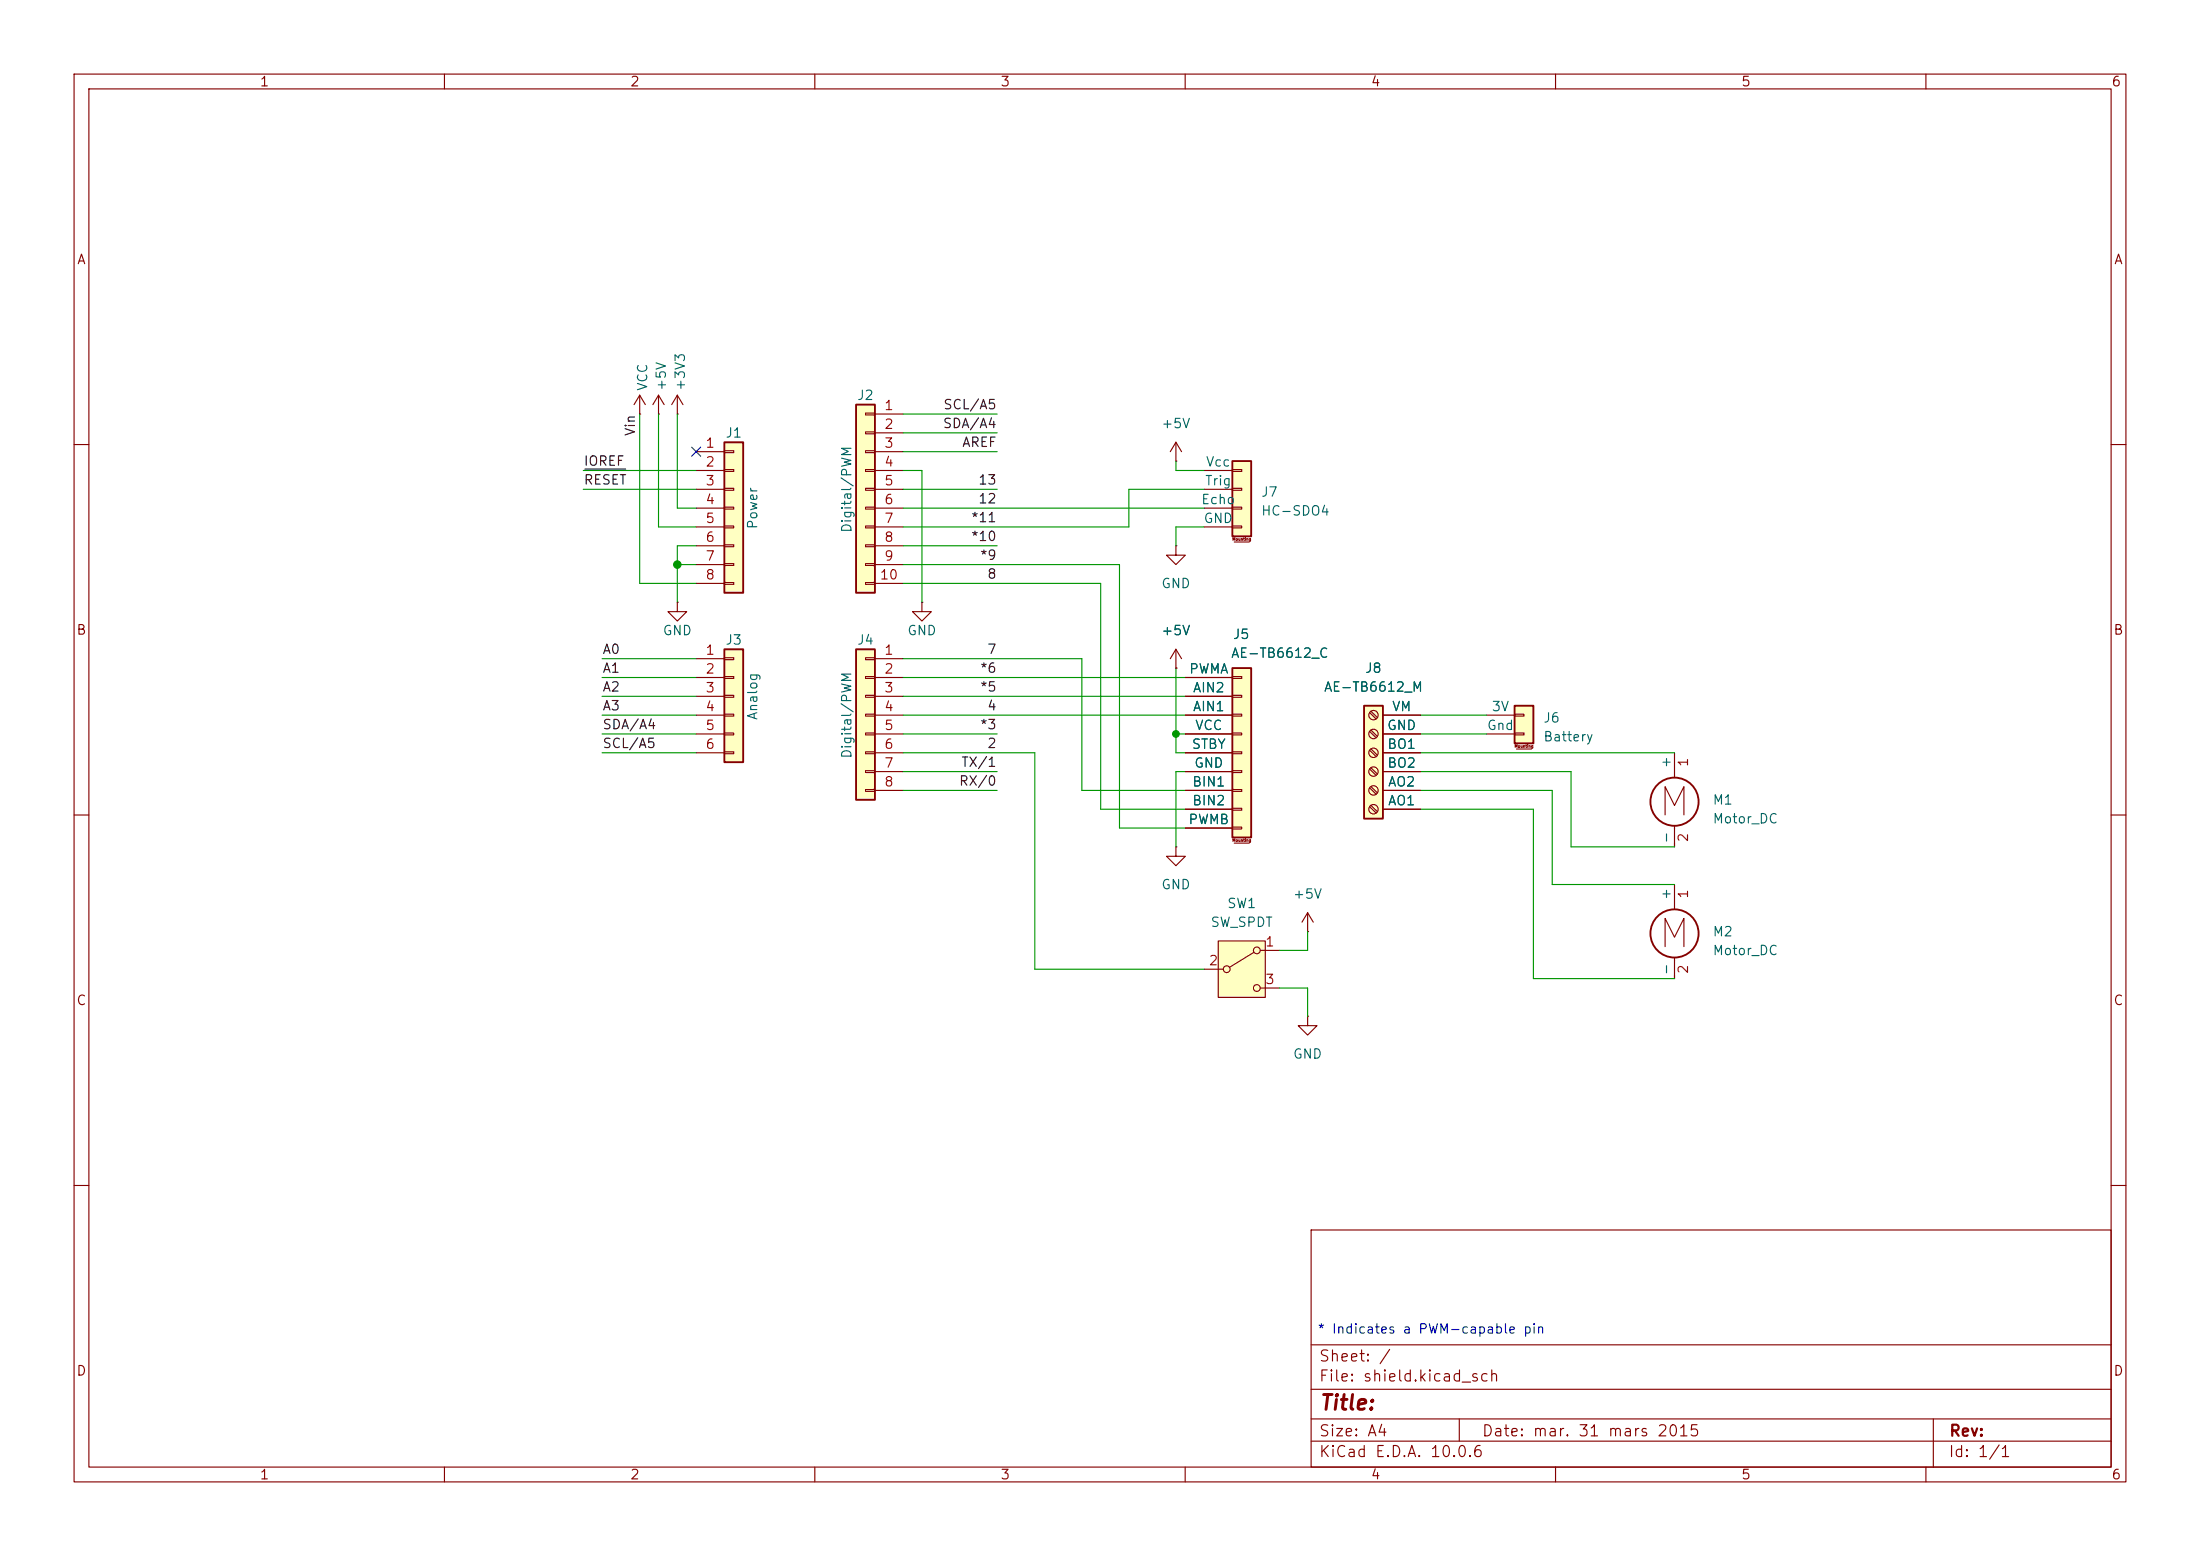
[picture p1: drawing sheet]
<svg xmlns="http://www.w3.org/2000/svg" width="297mm" height="210mm" viewBox="0 0 297 210" stroke-linecap="round" stroke-linejoin="round" font-family="sans-serif">
<g fill="none" stroke="#840000" stroke-width=".15">
<path d="M10 10h277v190h-277zM12 12h273v186h-273zM60 10v2M110 10v2M160 10v2M210 10v2M260 10v2M91.4 55.9h.1M91.4 53.3l-.7 1.3M91.4 53.3l.8 1.3M91.4 53.3v2.6M10 60h2"/>
<path d="M285 60h2M10 110h2M285 110h2M10 160h2M177 166h108v32h-108zM285 160h2M60 198v2M110 198v2M160 198v2M177 194.5h108M177 191.5h108M177 187.5h108"/>
<path d="M177 181.5h108M197 191.5v3M210 198v2M260 198v2M261 191.5v6.5"/>
</g>
<path d="M166.4 62.2h2.5v10.2h-2.5z" fill="#ffffc2"/>
<path d="M166.4 62.2h2.5v10.2h-2.5z" fill="none" stroke="#840000" stroke-width=".25"/>
<path d="M162.6 63.5h3.8M162.6 66h3.8M162.6 68.6h3.8M162.6 71.1h3.8M166.4 63.4h1.2v.2h-1.2zM166.4 65.9h1.2v.3h-1.2zM166.4 68.5h1.2v.2h-1.2zM166.4 71h1.2v.2h-1.2zM166.6 73.2h2.1" fill="none" stroke="#840000" stroke-width=".15"/>
<path d="M115.6 87.6h2.5v20.4h-2.5z" fill="#ffffc2"/>
<g fill="none" stroke="#840000" stroke-width=".25">
<path d="M115.6 87.6h2.5v20.4h-2.5z"/>
<circle cx="226.1" cy="108.2" r="3.3"/>
<circle cx="226.1" cy="126" r="3.3"/>
</g>
<g fill="none" stroke="#840000" stroke-width=".15">
<path d="M158.7 59.7l-.7 1.3M158.7 59.7l.8 1.3M158.7 59.7v2.5M158.7 62.2h.1M158.7 73.7v1.2h1.3l-1.3 1.3-1.2-1.3h1.2M158.7 73.7h.1M116.8 88.8h1.3v.2h-1.3zM116.8 91.3h1.3v.3h-1.3zM116.8 93.9h1.3v.2h-1.3zM116.8 96.4h1.3v.2h-1.3zM116.8 98.9h1.3v.3h-1.3zM118.1 88.9h3.8"/>
<path d="M118.1 91.4h3.8M118.1 94h3.8M118.1 96.5h3.8M118.1 99.1h3.8M116.8 101.5h1.3v.2h-1.3zM116.8 104h1.3v.3h-1.3zM116.8 106.6h1.3v.2h-1.3zM118.1 101.6h3.8M118.1 104.1h3.8M118.1 106.7h3.8M224.8 110v-3.8l1.3 2.5 1.2-2.5v3.8M226.1 101.6v3.4"/>
<path d="M226.1 111.5v2.8M226.1 119.4v3.3M224.8 127.8v-3.8l1.3 2.5 1.2-2.5v3.8M226.1 129.2v2.9"/>
</g>
<path d="M184.1 95.3h2.6v15.2h-2.6z" fill="#ffffc2"/>
<path d="M184.1 95.3h2.6v15.2h-2.6z" fill="none" stroke="#840000" stroke-width=".25"/>
<g fill="none" stroke="#840000" stroke-width=".15">
<path d="M184.9 98.7l.9 .9M184.9 96.2l.9 .8M185.1 98.6l.9 .8M185.1 96l.9 .9M186.7 99.1h5.1M186.7 96.5h5.1M184.9 108.9l.9 .8M184.9 106.3l.9 .9M184.9 103.8l.9 .8M184.9 101.3l.9 .8M185.1 108.7l.9 .9M185.1 106.2l.9 .8"/>
<path d="M185.1 103.6l.9 .9M185.1 101.1l.9 .8M186.7 109.2h5.1M186.7 106.7h5.1M186.7 104.1h5.1M186.7 101.6h5.1"/>
<circle cx="185.4" cy="99.1" r=".63"/>
<circle cx="185.4" cy="96.5" r=".63"/>
<circle cx="185.4" cy="106.7" r=".63"/>
<circle cx="185.4" cy="109.2" r=".63"/>
<circle cx="185.4" cy="104.1" r=".63"/>
<circle cx="185.4" cy="101.6" r=".63"/>
</g>
<path d="M166.4 90.2h2.5v22.8h-2.5z" fill="#ffffc2"/>
<path d="M166.4 90.2h2.5v22.8h-2.5z" fill="none" stroke="#840000" stroke-width=".25"/>
<g fill="none" stroke="#840000" stroke-width=".15">
<path d="M91.4 81.3v1.3h1.3l-1.3 1.2-1.2-1.2h1.2M91.4 81.3h.1M158.7 90.2h.1M158.7 87.6l-.7 1.3M158.7 87.6l.8 1.3M158.7 87.6v2.6M160 91.4h6.4M160 94h6.4M160 96.5h6.4M160 99.1h6.4M166.4 91.3h1.2v.3h-1.2zM166.4 93.9h1.2v.2h-1.2z"/>
<path d="M166.4 96.4h1.2v.2h-1.2zM166.4 98.9h1.2v.3h-1.2zM160 101.6h6.4M160 104.1h6.4M160 106.7h6.4M160 109.2h6.4M160 111.8h6.4M166.4 101.5h1.2v.2h-1.2zM166.4 104h1.2v.3h-1.2zM166.4 106.6h1.2v.2h-1.2zM166.4 109.1h1.2v.2h-1.2zM166.4 111.6h1.2v.3h-1.2z"/>
<path d="M166.6 113.8h2.1"/>
</g>
<path d="M164.5 127h6.3v7.6h-6.3z" fill="#ffffc2"/>
<g fill="none" stroke="#840000" stroke-width=".15">
<path d="M124.5 81.3v1.3h1.2l-1.2 1.2-1.3-1.2h1.3M124.5 81.3h.1M158.7 114.3v1.3h1.3l-1.3 1.2-1.2-1.2h1.2M158.7 114.3h.1M162.6 130.8h2.5M164.5 127h6.3v7.6h-6.3zM169.3 128.5l-3.3 2.1M170.2 128.3h2.5M170.2 133.4h2.5M176.5 125.7h.1M176.5 123.2l-.7 1.3M176.5 123.2l.8 1.3"/>
<path d="M176.5 123.2v2.5"/>
<circle cx="165.6" cy="130.8" r=".46"/>
<circle cx="169.7" cy="128.3" r=".46"/>
<circle cx="169.7" cy="133.4" r=".46"/>
</g>
<path d="M115.6 54.6h2.5v25.4h-2.5z" fill="#ffffc2"/>
<path d="M115.6 54.6h2.5v25.4h-2.5z" fill="none" stroke="#840000" stroke-width=".25"/>
<g fill="none" stroke="#840000" stroke-width=".15">
<path d="M86.4 55.9h.1M86.4 53.3l-.8 1.3M86.4 53.3l.7 1.3M86.4 53.3v2.6M116.8 55.8h1.3v.2h-1.3zM116.8 58.3h1.3v.2h-1.3zM118.1 55.9h3.8M118.1 58.4h3.8M116.8 60.8h1.3v.3h-1.3zM116.8 63.4h1.3v.2h-1.3zM116.8 65.9h1.3v.3h-1.3zM116.8 68.5h1.3v.2h-1.3z"/>
<path d="M116.8 71h1.3v.2h-1.3zM116.8 73.5h1.3v.3h-1.3zM116.8 76.1h1.3v.2h-1.3zM116.8 78.6h1.3v.3h-1.3zM118.1 61h3.8M118.1 63.5h3.8M118.1 66h3.8M118.1 68.6h3.8M118.1 71.1h3.8M118.1 73.7h3.8M118.1 76.2h3.8M118.1 78.7h3.8"/>
</g>
<path d="M204.5 95.3h2.5v5h-2.5z" fill="#ffffc2"/>
<path d="M204.5 95.3h2.5v5h-2.5z" fill="none" stroke="#840000" stroke-width=".25"/>
<path d="M88.9 55.9h.1M88.9 53.3l-.8 1.3M88.9 53.3l.8 1.3M88.9 53.3v2.6M200.7 96.5h3.8M200.7 99.1h3.8M204.5 96.4h1.2v.2h-1.2zM204.5 98.9h1.2v.3h-1.2zM204.7 101.1h2.1" fill="none" stroke="#840000" stroke-width=".15"/>
<path d="M97.8 59.7h2.5v20.3h-2.5z" fill="#ffffc2"/>
<path d="M97.8 59.7h2.5v20.3h-2.5z" fill="none" stroke="#840000" stroke-width=".25"/>
<g fill="none" stroke="#840000" stroke-width=".15">
<path d="M94 61h3.8M94 63.5h3.8M94 66h3.8M94 68.6h3.8M94 71.1h3.8M94 73.7h3.8M94 76.2h3.8M94 78.7h3.8M97.8 60.8h1.3v.3h-1.3zM97.8 63.4h1.3v.2h-1.3zM97.8 65.9h1.3v.3h-1.3zM97.8 68.5h1.3v.2h-1.3z"/>
<path d="M97.8 71h1.3v.2h-1.3zM97.8 73.5h1.3v.3h-1.3zM97.8 76.1h1.3v.2h-1.3zM97.8 78.6h1.3v.3h-1.3zM176.5 137.2v1.2h1.3l-1.3 1.3-1.2-1.3h1.2M176.5 137.2h.1"/>
</g>
<path d="M97.8 87.6h2.5v15.3h-2.5z" fill="#ffffc2"/>
<path d="M97.8 87.6h2.5v15.3h-2.5z" fill="none" stroke="#840000" stroke-width=".25"/>
<g fill="none" stroke="#840000" stroke-width=".15">
<path d="M94 88.9h3.8M94 91.4h3.8M94 94h3.8M94 96.5h3.8M94 99.1h3.8M97.8 88.8h1.3v.2h-1.3zM97.8 91.3h1.3v.3h-1.3zM97.8 93.9h1.3v.2h-1.3zM97.8 96.4h1.3v.2h-1.3zM97.8 98.9h1.3v.3h-1.3zM158.7 90.2h.1M160 91.4h6.4"/>
<path d="M160 94h6.4M160 96.5h6.4M160 99.1h6.4M186.7 96.5h5.1M186.7 99.1h5.1M94 101.6h3.8M97.8 101.5h1.3v.2h-1.3zM160 101.6h6.4M160 104.1h6.4M160 106.7h6.4M160 109.2h6.4M160 111.8h6.4"/>
<path d="M186.7 101.6h5.1M186.7 104.1h5.1M186.7 106.7h5.1M186.7 109.2h5.1"/>
</g>
<path d="M79 63.3h5.5" fill="none" stroke="#0f0f0f" stroke-width=".15"/>
<g fill="none" stroke="#009600" stroke-width=".15">
<path d="M86.4 55.9v22.8h7.6M88.9 55.9v15.2h5.1M91.4 55.9v12.7h2.6M121.9 58.4h12.7M121.9 55.9h12.7M78.7 66h15.3M78.7 63.5h15.3M91.4 76.2h2.6M94 73.7h-2.6v7.6M121.9 66h12.7M121.9 61h12.7M121.9 78.7h26.7v30.5h11.4"/>
<path d="M121.9 76.2h29.2v35.6h8.9M121.9 73.7h12.7M121.9 63.5h2.6v17.8M121.9 68.6h40.7M158.7 62.2v1.3h3.9M162.6 66h-10.2v5.1h-30.5M162.6 71.1h-3.9v2.6M81.3 94h12.7M81.3 88.9h12.7M81.3 99.1h12.7M81.3 91.4h12.7M81.3 96.5h12.7"/>
<path d="M121.9 94h38.1M121.9 88.9h24.1v17.8h14M121.9 99.1h12.7M121.9 91.4h38.1M121.9 96.5h38.1M158.7 90.2v11.4h1.3M158.7 99.1h1.3M191.8 99.1h8.9M191.8 96.5h8.9M81.3 101.6h12.7M121.9 101.6h17.8v29.2h22.9M121.9 106.7h12.7"/>
<path d="M121.9 104.1h12.7M160 104.1h-1.3v10.2M191.8 101.6h34.3M191.8 106.7h17.7v12.7h16.6M191.8 104.1h20.3v10.2h14M191.8 109.2h15.2v22.9h19.1M172.7 133.4h3.8v3.8M176.5 125.7v2.6h-3.8"/>
</g>
<path d="M93.4 60.4l1.2 1.2M94.6 60.4l-1.2 1.2" fill="none" stroke="#000084" stroke-width=".15"/>
<g fill="#009600" stroke="#009600" stroke-width=".14">
<circle cx="91.4" cy="76.2" r=".51"/>
<circle cx="158.7" cy="99.1" r=".46"/>
</g>
<text font-size="2" fill="#840000" x="178" y="190.8">Title:</text>
<g font-size="1.5" fill="#840000">
<text x="178" y="184.1">Sheet: /</text>
<text x="178" y="186.8">File: shield.kicad_sch</text>
<text x="178" y="197">KiCad E.D.A. 10.0.6</text>
<text x="178" y="194.2">Size: A4</text>
<text x="200" y="194.2">Date: mar. 31 mars 2015</text>
<text x="263" y="197">Id: 1/1</text>
<text x="263" y="194.2">Rev:</text>
</g>
<g font-size="1.3" fill="#840000">
<text x="35" y="12">1</text>
<text x="85" y="12">2</text>
<text x="135" y="12">3</text>
<text x="185" y="12">4</text>
<text x="235" y="12">5</text>
<text x="285" y="12">6</text>
<text x="10.3" y="36">A</text>
<text x="285.3" y="36">A</text>
<text x="10.2" y="86">B</text>
<text x="285.2" y="86">B</text>
<text x="10.2" y="136">C</text>
<text x="285.2" y="136">C</text>
<text x="10.2" y="186">D</text>
<text x="285.2" y="186">D</text>
<text x="35" y="200">1</text>
<text x="85" y="200">2</text>
<text x="135" y="200">3</text>
<text x="185" y="200">4</text>
<text x="235" y="200">5</text>
<text x="285" y="200">6</text>
</g>
<g font-size="1.3" fill="#006464">
<text x="87.7" y="52.8" transform="rotate(-90 87.7 52.8)">VCC</text>
<text x="90.2" y="52.8" transform="rotate(-90 90.2 52.8)">+5V</text>
<text x="92.8" y="52.8" transform="rotate(-90 92.8 52.8)">+3V3</text>
<text x="97.8" y="59.4">J1</text>
<text x="115.6" y="54.3">J2</text>
<text x="156.7" y="58.1">+5V</text>
<text x="162.6" y="65.8">Trig</text>
<text x="162.7" y="63.3">Vcc</text>
<text x="102.6" y="71.5" transform="rotate(-90 102.6 71.5)">Power</text>
<text x="162.1" y="68.4">Echo</text>
<text x="162.4" y="70.9">GND</text>
<text x="170.2" y="67.4">J7</text>
<text x="170.2" y="69.9">HC-SDO4</text>
<text x="115.3" y="72" transform="rotate(-90 115.3 72)">Digital/PWM</text>
<text x="156.7" y="79.7">GND</text>
<text x="89.4" y="86.1">GND</text>
<text x="97.8" y="87.3">J3</text>
<text x="115.6" y="87.3">J4</text>
<text x="122.4" y="86.1">GND</text>
<text x="156.7" y="86.1">+5V</text>
<text x="166.1" y="89.1">AE-TB6612_C</text>
<text x="166.4" y="86.6">J5</text>
<text x="160.4" y="91.2">PWMA</text>
<text x="161" y="93.8">AIN2</text>
<text x="178.6" y="93.7">AE-TB6612_M</text>
<text x="184.2" y="91.1">J8</text>
<text x="102.6" y="97.3" transform="rotate(-90 102.6 97.3)">Analog</text>
<text x="160.8" y="101.4">STBY</text>
<text x="161" y="96.3">AIN1</text>
<text x="161.3" y="98.8">VCC</text>
<text x="187.2" y="98.8">GND</text>
<text x="187.2" y="101.4">BO1</text>
<text x="187.8" y="96.3">VM</text>
<text x="200.7" y="98.8">Gnd</text>
<text x="201.3" y="96.3">3V</text>
<text x="208.3" y="97.8">J6</text>
<text x="208.3" y="100.4">Battery</text>
<text x="115.3" y="102.5" transform="rotate(-90 115.3 102.5)">Digital/PWM</text>
<text x="160.9" y="106.5">BIN1</text>
<text x="161.1" y="103.9">GND</text>
<text x="187.2" y="103.9">BO2</text>
<text x="187.3" y="106.5">AO2</text>
<text x="225.8" y="103.8" transform="rotate(-90 225.8 103.8)">+</text>
<text x="160.3" y="111.5">PWMB</text>
<text x="160.9" y="109">BIN2</text>
<text x="187.3" y="109">AO1</text>
<text x="225.8" y="113.9" transform="rotate(-90 225.8 113.9)">-</text>
<text x="231.1" y="108.9">M1</text>
<text x="231.1" y="111.5">Motor_DC</text>
<text x="156.7" y="120.3">GND</text>
<text x="163.3" y="125.4">SW_SPDT</text>
<text x="165.6" y="122.9">SW1</text>
<text x="174.5" y="121.6">+5V</text>
<text x="225.8" y="121.6" transform="rotate(-90 225.8 121.6)">+</text>
<text x="225.8" y="131.7" transform="rotate(-90 225.8 131.7)">-</text>
<text x="231.1" y="126.7">M2</text>
<text x="231.1" y="129.2">Motor_DC</text>
<text x="174.5" y="143.2">GND</text>
</g>
<g font-size="1.3" fill="#0f0f0f">
<text x="86" y="58.9" transform="rotate(-90 86 58.9)">Vin</text>
<text x="127.2" y="58.1">SDA/A4</text>
<text x="127.3" y="55.6">SCL/A5</text>
<text x="78.7" y="63.2">IOREF</text>
<text x="78.7" y="65.7">RESET</text>
<text x="129.8" y="60.6">AREF</text>
<text x="132" y="65.7">13</text>
<text x="131" y="70.8">*11</text>
<text x="132" y="68.3">12</text>
<text x="131" y="73.3">*10</text>
<text x="132.2" y="75.9">*9</text>
<text x="133.2" y="78.4">8</text>
<text x="81.3" y="88.6">A0</text>
<text x="133.2" y="88.6">7</text>
<text x="81.3" y="91.1">A1</text>
<text x="81.3" y="93.7">A2</text>
<text x="132.2" y="91.1">*6</text>
<text x="132.2" y="93.7">*5</text>
<text x="81.3" y="96.2">A3</text>
<text x="81.3" y="98.7">SDA/A4</text>
<text x="81.3" y="101.3">SCL/A5</text>
<text x="132.2" y="98.7">*3</text>
<text x="133.2" y="96.2">4</text>
<text x="133.2" y="101.3">2</text>
<text x="129.4" y="106.4">RX/0</text>
<text x="129.7" y="103.8">TX/1</text>
</g>
<g font-size="1.3" fill="#a90000">
<text x="119.3" y="55.7">1</text>
<text x="119.3" y="58.2">2</text>
<text x="95.2" y="60.7">1</text>
<text x="95.2" y="63.3">2</text>
<text x="95.2" y="65.8">3</text>
<text x="119.3" y="60.7">3</text>
<text x="119.3" y="63.3">4</text>
<text x="119.3" y="65.8">5</text>
<text x="95.2" y="68.4">4</text>
<text x="95.2" y="70.9">5</text>
<text x="119.3" y="68.4">6</text>
<text x="119.3" y="70.9">7</text>
<text x="95.2" y="73.4">6</text>
<text x="95.2" y="76">7</text>
<text x="119.3" y="73.4">8</text>
<text x="119.3" y="76">9</text>
<text x="95.2" y="78.5">8</text>
<text x="118.7" y="78.5">10</text>
<text x="95.2" y="88.7">1</text>
<text x="119.3" y="88.7">1</text>
<text x="95.2" y="91.2">2</text>
<text x="95.2" y="93.8">3</text>
<text x="119.3" y="91.2">2</text>
<text x="119.3" y="93.8">3</text>
<text x="95.2" y="96.3">4</text>
<text x="95.2" y="98.8">5</text>
<text x="95.2" y="101.4">6</text>
<text x="119.3" y="96.3">4</text>
<text x="119.3" y="98.8">5</text>
<text x="119.3" y="101.4">6</text>
<text x="119.3" y="103.9">7</text>
<text x="119.3" y="106.5">8</text>
<text x="228.2" y="103.6" transform="rotate(-90 228.2 103.6)">1</text>
<text x="228.2" y="113.8" transform="rotate(-90 228.2 113.8)">2</text>
<text x="228.2" y="121.4" transform="rotate(-90 228.2 121.4)">1</text>
<text x="163.1" y="130.6">2</text>
<text x="170.7" y="128.1">1</text>
<text x="228.2" y="131.5" transform="rotate(-90 228.2 131.5)">2</text>
<text x="170.7" y="133.1">3</text>
</g>
<text font-size="1.3" fill="#0000c2" x="177.8" y="180.3">* Indicates a PWM-capable pin</text>
<g font-size=".4" fill="#840000">
<text x="166.3" y="73.1">Mounting</text>
<text x="204.4" y="101">Mounting</text>
<text x="166.3" y="113.7">Mounting</text>
</g>
</svg>
